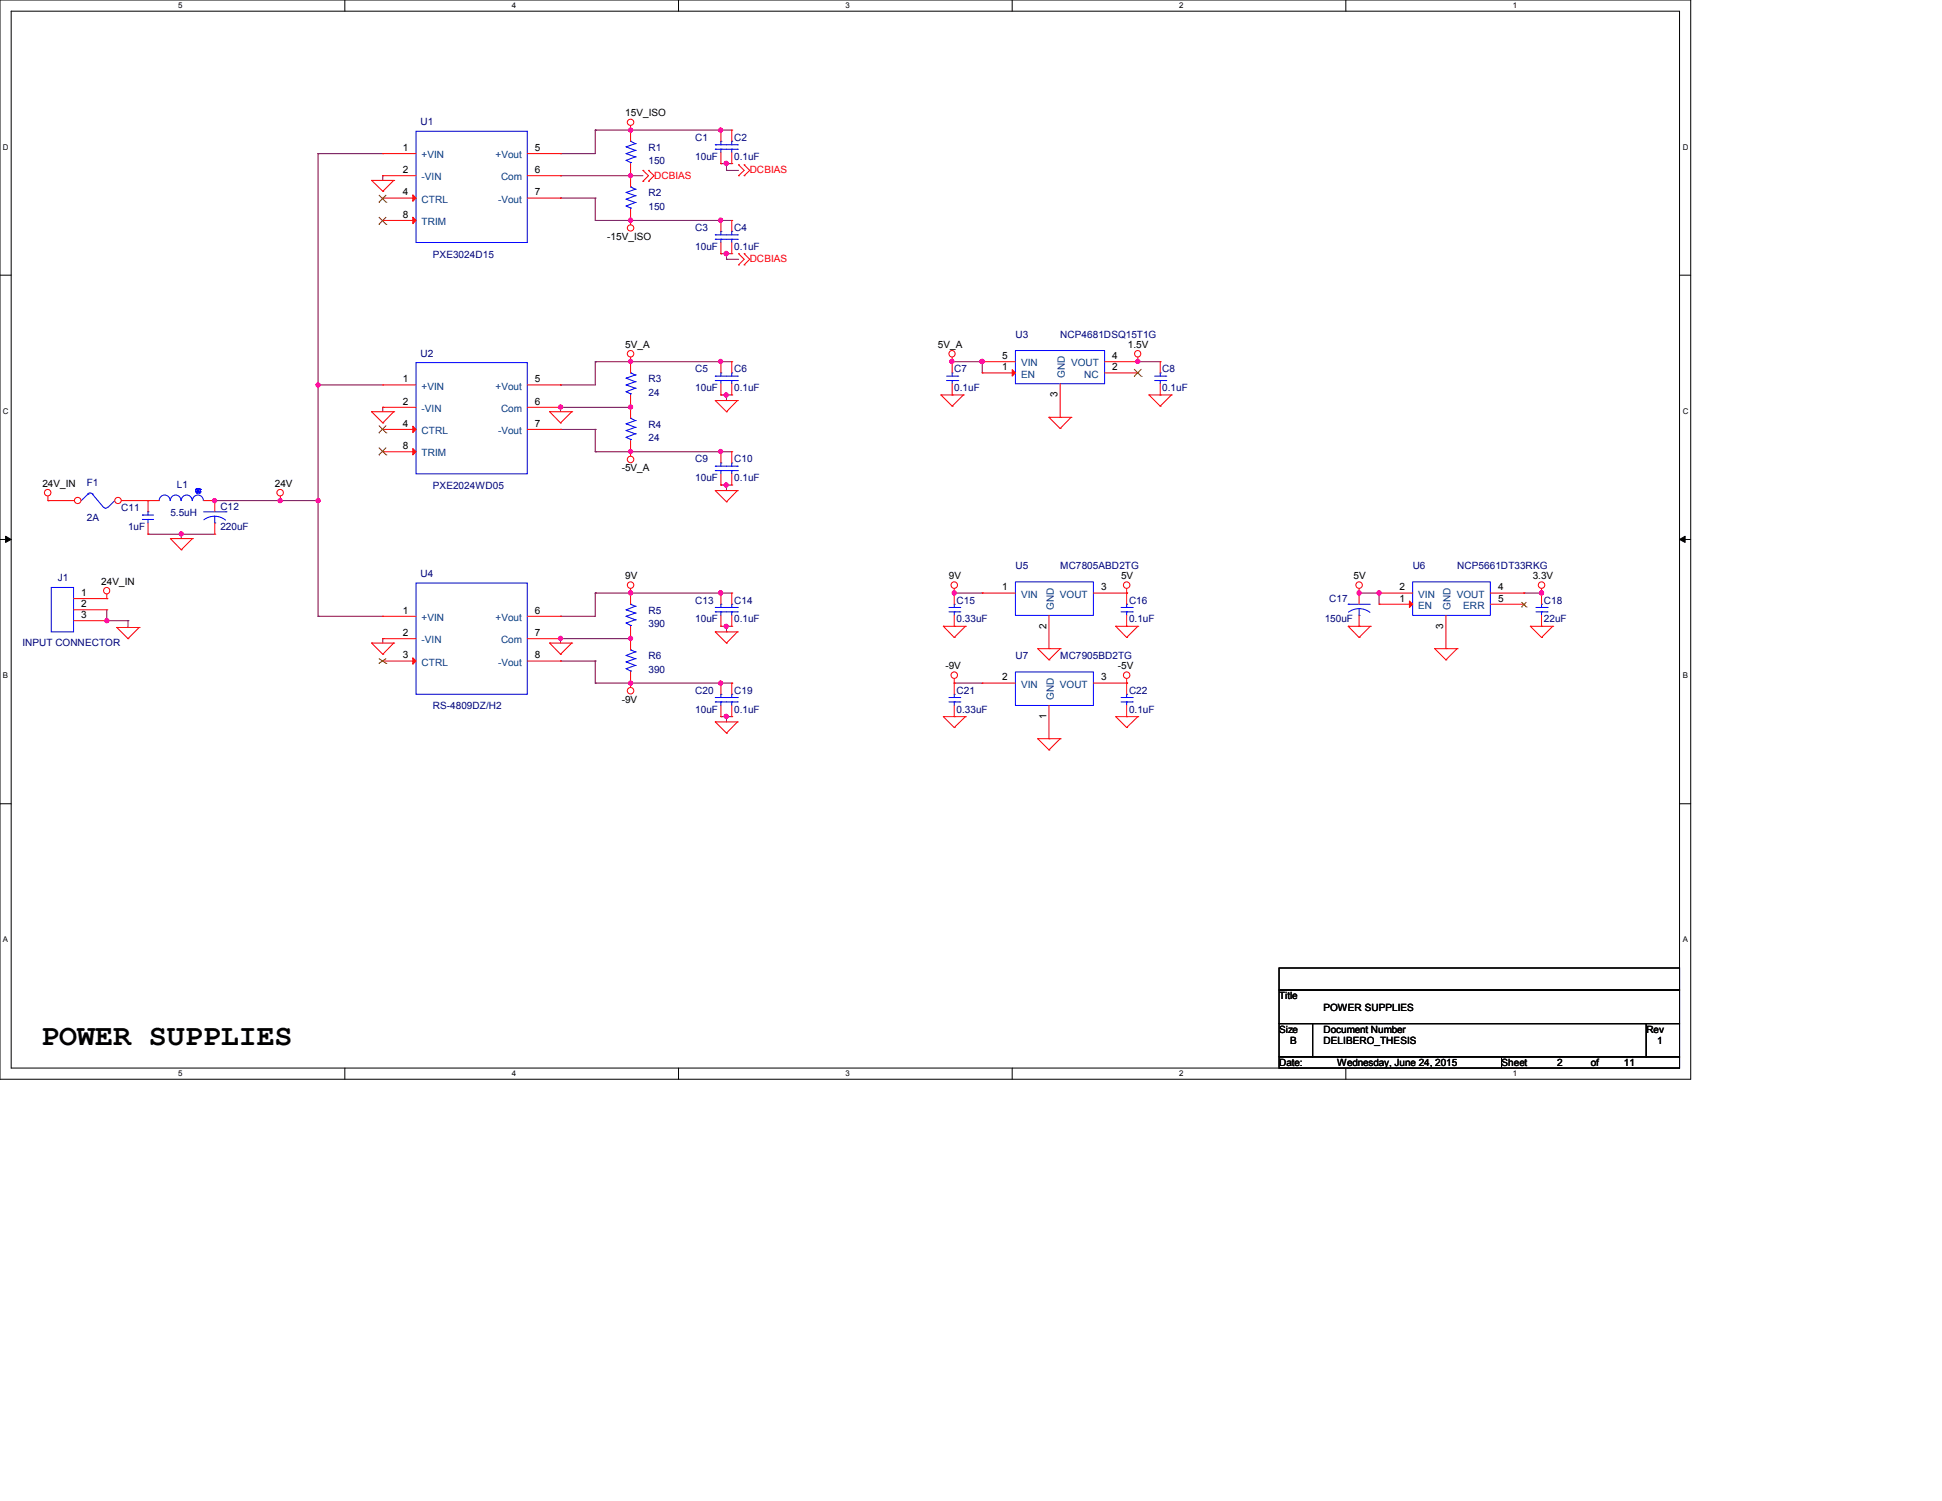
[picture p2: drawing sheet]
<svg xmlns="http://www.w3.org/2000/svg" width="279mm" height="216mm" viewBox="0 0 279 216" stroke-linecap="round" stroke-linejoin="round" font-family="sans-serif">
<path d="M0 0h243.2v155.2h-243.2zM1.6 1.6h240v152h-240z" fill="none" stroke="#000" stroke-width=".14"/>
<g fill="#fff">
<path d="M25.6 .2h.6v1.2h-.6z"/>
<path d="M25.6 153.8h.6v1.2h-.6z"/>
</g>
<path d="M49.6 0v1.6M49.6 153.6v1.6" fill="none" stroke="#000" stroke-width=".14"/>
<g fill="#fff">
<path d="M73.6 .2h.6v1.2h-.6z"/>
<path d="M73.6 153.8h.6v1.2h-.6z"/>
</g>
<path d="M97.6 0v1.6M97.6 153.6v1.6" fill="none" stroke="#000" stroke-width=".14"/>
<g fill="#fff">
<path d="M121.6 .2h.6v1.2h-.6z"/>
<path d="M121.6 153.8h.6v1.2h-.6z"/>
</g>
<path d="M145.6 0v1.6M145.6 153.6v1.6" fill="none" stroke="#000" stroke-width=".14"/>
<g fill="#fff">
<path d="M169.6 .2h.6v1.2h-.6z"/>
<path d="M169.6 153.8h.6v1.2h-.6z"/>
</g>
<path d="M193.6 0v1.6M193.6 153.6v1.6" fill="none" stroke="#000" stroke-width=".14"/>
<g fill="#fff">
<path d="M217.6 .2h.6v1.2h-.6z"/>
<path d="M217.6 153.8h.6v1.2h-.6z"/>
<path d="M.4 20.6h.8v1.2h-.8z"/>
<path d="M242.1 20.6h.7v1.2h-.7z"/>
<path d="M.4 58.5h.8v1.2h-.8z"/>
<path d="M242.1 58.5h.7v1.2h-.7z"/>
</g>
<path d="M0 39.6h1.6M241.6 39.6h1.6" fill="none" stroke="#000" stroke-width=".14"/>
<g fill="#fff">
<path d="M.4 96.6h.7v1.1h-.7z"/>
<path d="M242.1 96.6h.7v1.1h-.7z"/>
</g>
<path d="M0 77.6h1.6M241.6 77.6h1.6" fill="none" stroke="#000" stroke-width=".14"/>
<path d="M.8 77.1l.8 .5-.8 .4zM241.6 77.6l.8-.5v.9z" fill="#000" stroke="#000" stroke-width=".14"/>
<g fill="#fff">
<path d="M.4 134.6h.7v1.2h-.7z"/>
<path d="M242.1 134.6h.7v1.2h-.7z"/>
</g>
<path d="M0 115.6h1.6M241.6 115.6h1.6M184 139.2h57.6v3.2h-57.6zM184 142.4h57.6v4.8h-57.6zM184 147.2h4.8v4.8h-4.8zM184 152h32v1.6h-32zM188.8 147.2h48.1v4.8h-48.1zM216 152h25.6v1.6h-25.6zM236.9 147.2h4.7v4.8h-4.7z" fill="none" stroke="#000" stroke-width=".14"/>
<g fill="none" stroke="#800040" stroke-width=".14">
<path d="M85.6 18.7h.1M85.6 18.7v3.4h-5M85.6 18.7h19.7M90.7 18.7h.1M103.7 18.7h.1M45.8 22.1h.1M45.8 22.1v66.5M45.8 22.1h9.3M55.1 25.3h.1M55.1 25.3v.7M80.6 25.3h.1M80.6 22.1h.1"/>
<path d="M80.6 28.5h.1M80.6 25.3h11.9M80.6 28.5h5M85.6 31.7h.1M85.6 28.5h.1M85.6 28.5v3.2M85.6 31.7h19.7M90.7 25.1h.1M90.7 31.7h.1M90.7 25.3h.1M90.7 25.1v.2M103.7 23.5h.1"/>
<path d="M103.7 36.5h.1M103.7 31.7h.1M103.7 23.5h1.6M103.7 36.5h1.6M104.5 23.5h.1M104.5 36.5h.1M104.5 24.5h.1M104.5 37.3h.1M104.5 23.5v1M104.5 36.5v.8M104.5 24.5h1.8M104.5 37.3h1.8"/>
<path d="M45.8 55.4h.1M45.8 55.4h9.3M55.1 58.6h.1M55.1 58.6v.6M80.6 58.6h.1M80.6 55.4h.1M80.6 58.6v.6M85.6 52h.1M85.6 52h19.7M85.6 52v3.4h-5M90.7 58.4h.1M90.7 52h.1"/>
<path d="M90.7 58.4v.2h-10.1M103.7 52h.1M103.7 56.8h.1M103.7 56.8h1.6M104.5 56.8h.1M104.5 56.8v.8M137 52h.1M137 52h4.3M141.3 52h.1M141.3 52v1.6M163.7 52h.1M163.7 52h3.2"/>
<path d="M21.3 76.8h.1M21.3 76.8h9.6M26.1 76.8h.1M26.1 76.8v.7M30.9 72h.1M30.9 72h14.9M40.3 72h.1M45.8 72h.1M80.6 61.8h.1M80.6 61.8h5M85.6 65h.1M85.6 61.8h.1"/>
<path d="M85.6 61.8v3.2M85.6 65h19.7M90.7 65h.1M103.7 69.8h.1M103.7 65h.1M103.7 69.8h1.6M104.5 69.8h.1M104.5 69.8v.8M15.4 89.3h.1M15.4 87.7v1.6M15.4 89.3h3M18.4 89.3h.1"/>
<path d="M18.4 89.3v1M45.8 88.6h.1M45.8 88.6h9.3M55.1 91.9h.1M55.1 91.9v.6M80.6 91.9h.1M80.6 88.6h.1M80.6 95.1h.1M80.6 91.9v.6M80.6 95.1h5M85.6 85.3h.1M85.6 95.1h.1"/>
<path d="M85.6 98.3h.1M85.6 85.3v3.3h-5M85.6 95.1v3.2M85.6 85.3h19.7M85.6 98.3h19.7M90.7 85.3h.1M90.7 98.3h.1M90.7 91.7h.1M90.7 91.7v.2h-10.1M103.7 90.1h.1M103.7 85.3h.1M103.7 90.1h1.6"/>
<path d="M104.5 90.1h.1M104.5 90.9h.1M104.5 90.1v.8M105.3 98.3h.1M137.3 98.3h.1M137.3 85.3h4M137.3 98.3h4M141.3 85.3h.1M195.5 85.3h.1M195.5 85.3h2.9M198.4 85.3h.1M198.4 85.3v1.6"/>
<path d="M219.2 85.3h.1M219.2 85.3h2.6M103.7 103.1h.1M103.7 103.1h1.6M104.5 103.1h.1M104.5 103.1v.7"/>
</g>
<g fill="#f0f" stroke="#f0f" stroke-width=".14">
<circle cx="26.1" cy="76.8" r=".3"/>
<circle cx="40.3" cy="72" r=".3"/>
<circle cx="30.9" cy="72" r=".3"/>
<circle cx="103.7" cy="52" r=".3"/>
<circle cx="90.7" cy="58.5" r=".3"/>
<circle cx="80.6" cy="58.5" r=".3"/>
<circle cx="45.8" cy="72" r=".3"/>
<circle cx="90.7" cy="52" r=".3"/>
<circle cx="104.5" cy="56.8" r=".3"/>
<circle cx="104.5" cy="69.8" r=".3"/>
<circle cx="103.7" cy="64.9" r=".3"/>
<circle cx="90.7" cy="64.9" r=".3"/>
<circle cx="90.7" cy="85.3" r=".31"/>
<circle cx="103.7" cy="98.3" r=".3"/>
<circle cx="90.7" cy="98.3" r=".3"/>
<circle cx="90.7" cy="91.8" r=".3"/>
<circle cx="80.6" cy="91.8" r=".3"/>
<circle cx="104.5" cy="90.1" r=".3"/>
<circle cx="104.5" cy="103" r=".3"/>
<circle cx="137.3" cy="85.3" r=".31"/>
<circle cx="221.8" cy="85.3" r=".31"/>
<circle cx="198.4" cy="85.3" r=".31"/>
<circle cx="195.5" cy="85.3" r=".31"/>
<circle cx="103.7" cy="85.3" r=".31"/>
<circle cx="141.3" cy="52" r=".31"/>
<circle cx="163.7" cy="52" r=".3"/>
<circle cx="136.9" cy="52" r=".3"/>
<circle cx="45.8" cy="55.4" r=".3"/>
<circle cx="15.4" cy="89.3" r=".3"/>
<circle cx="103.7" cy="18.7" r=".3"/>
<circle cx="90.7" cy="25.3" r=".3"/>
<circle cx="90.7" cy="18.7" r=".3"/>
<circle cx="104.5" cy="23.5" r=".3"/>
<circle cx="104.5" cy="36.5" r=".31"/>
<circle cx="103.7" cy="31.7" r=".3"/>
<circle cx="90.7" cy="31.7" r=".3"/>
</g>
<g fill="none" stroke="#f00" stroke-width=".14">
<path d="M90.7 18.7h.1M90.7 18.1v.6M103.7 18.7h.1M103.7 18.7v1.6M105.3 18.7h.1M105.3 18.7v1.6M53.5 26h.1M53.5 26h3.1M53.5 26l1.6 1.5M55.1 27.5h.1M56.6 26h.1M56.6 26l-1.5 1.5"/>
<path d="M90.7 31.7h.1M90.7 31.7v.6M92.5 24.5h.1M92.5 26.1h.1M92.5 24.5l.8 .8-.8 .8M93.3 24.5h.1M93.3 26.1h.1M93.3 24.5l.8 .8-.8 .8M103.7 23.5h.1M103.7 21.9v1.6M105.3 23.5h.1M105.3 21.9v1.6"/>
<path d="M106.3 23.7h.1M106.3 25.3h.1M106.3 36.5h.1M106.3 38.1h.1M106.3 23.7l.8 .8-.8 .8M106.3 36.5l.8 .8-.8 .8M107.1 23.7h.1M107.1 25.3h.1M107.1 36.5h.1M107.1 38.1h.1M107.1 23.7l.8 .8-.8 .8M107.1 36.5l.8 .8-.8 .8"/>
<path d="M53.5 59.2h.1M53.5 59.2h3.1M53.5 59.2l1.6 1.6M56.6 59.2h.1M56.6 59.2l-1.5 1.6M79.1 59.2h.1M79.1 59.2h3.2M79.1 59.2l1.5 1.6M82.3 59.2h.1M82.3 59.2l-1.7 1.6M90.7 52h.1M90.7 58.6h.1"/>
<path d="M90.7 51.4v.6M90.7 58.6v1.6M102.9 57.6h.1M102.9 57.6h3.2M102.9 57.6l1.6 1.6M104.5 59.2h.1M106.1 57.6h.1M106.1 57.6l-1.6 1.6M135.4 56.8h.1M135.4 56.8h3.2M135.4 56.8l1.6 1.6M137 58.4h.1"/>
<path d="M137 52h.1M137 51.4v.6M138.6 56.8h.1M138.6 56.8l-1.6 1.6M163.7 52h.1M163.7 51.4v.6M165.3 56.8h.1M165.3 56.8h3.2M165.3 56.8l1.6 1.6M166.9 58.4h.1M168.5 56.8h.1M168.5 56.8l-1.6 1.6"/>
<path d="M6.9 72h.1M6.9 71.4v.6M21.3 76.8h.1M21.3 72h.1M21.3 72v1.6M21.3 75.2v1.6M21.3 72h1.6M24.5 77.5h.1M24.5 77.5h3.2M24.5 77.5l1.6 1.6M26.1 79.1h.1M27.7 77.5h.1"/>
<path d="M27.7 77.5l-1.6 1.6M29.3 72h1.6M30.9 72h.1M30.9 76.8h.1M30.9 72v1.6M30.9 75.2v1.6M40.3 72h.1M40.3 71.4v.6M55.1 60.8h.1M80.6 60.8h.1M90.7 65h.1M90.7 63.4v2.2"/>
<path d="M102.9 70.6h.1M102.9 70.6h3.2M102.9 70.6l1.6 1.6M104.5 72.2h.1M106.1 70.6h.1M106.1 70.6l-1.6 1.6M150.9 60h.1M150.9 60h3.2M150.9 60l1.6 1.6M152.5 61.6h.1M154.1 60h.1M154.1 60l-1.6 1.6"/>
<path d="M10.6 86.1h4.8M10.6 87.7h4.8M10.6 89.3h4.8M15.4 86.1h.1M15.4 87.7h.1M15.4 89.3h.1M15.4 85.5v.6M16.8 90.3h.1M16.8 90.3h3.2M16.8 90.3l1.6 1.6M18.4 91.9h.1M20 90.3h.1"/>
<path d="M20 90.3l-1.6 1.6M53.5 92.5h.1M53.5 92.5h3.1M53.5 92.5l1.6 1.6M55.1 94.1h.1M56.6 92.5h.1M56.6 92.5l-1.5 1.6M79.1 92.5h.1M79.1 92.5h3.2M79.1 92.5l1.5 1.6M80.6 94.1h.1M82.3 92.5h.1"/>
<path d="M82.3 92.5l-1.7 1.6M90.7 85.3h.1M90.7 98.3h.1M90.7 84.7v.6M90.7 98.3v.6M102.9 90.9h.1M102.9 90.9h3.2M102.9 90.9l1.6 1.6M103.7 98.3h.1M103.7 98.3v1.6M104.5 92.5h.1M105.3 98.3h.1"/>
<path d="M105.3 98.3v1.6M106.1 90.9h.1M106.1 90.9l-1.6 1.6M135.7 90.1h.1M135.7 90.1h3.2M135.7 90.1l1.6 1.6M137.3 91.7h.1M137.3 85.3h.1M137.3 98.3h.1M137.3 90.1h.1M137.3 84.7v2.2M137.3 88.5v1.6"/>
<path d="M137.3 97.6v2.3M138.9 90.1h.1M138.9 90.1l-1.6 1.6M141.3 85.3h.1M141.3 98.3h.1M141.3 85.3h4.8M141.3 98.3h4.8M149.3 93.3h.1M149.3 93.3h3.2M149.3 93.3l1.6 1.6M150.9 94.9h.1M150.9 93.3h.1"/>
<path d="M150.9 88.5v4.8M152.5 93.3h.1M152.5 93.3l-1.6 1.6M157.3 85.3h4.8M157.3 98.3h4.8M160.5 90.1h.1M160.5 90.1h3.2M160.5 90.1l1.6 1.6M162.1 98.3h.1M162.1 91.7h.1M162.1 85.3h.1M162.1 90.1h.1"/>
<path d="M162.1 84.7v2.2M162.1 88.5v1.6M162.1 97.6v.7M163.7 90.1h.1M163.7 90.1l-1.6 1.6M194 90.1h.1M194 90.1h3.1M194 90.1l1.5 1.6M195.5 91.7h.1M195.5 85.3h.1M195.5 90.1h.1M195.5 84.7v2.2"/>
<path d="M195.5 88.5v1.6M197.1 90.1h.1M197.1 90.1l-1.6 1.6M206.4 93.3h.1M206.4 93.3h3.2M206.4 93.3l1.6 1.6M208 94.9h.1M209.6 93.3h.1M209.6 93.3l-1.6 1.6M220.2 90.1h.1M220.2 90.1h3.2M220.2 90.1l1.6 1.6"/>
<path d="M221.8 91.7h.1M221.8 85.3h.1M221.8 90.1h.1M221.8 84.7v2.2M221.8 88.5v1.6M223.4 90.1h.1M223.4 90.1l-1.6 1.6M102.9 103.8h.1M102.9 103.8h3.2M102.9 103.8l1.6 1.7M103.7 103.1h.1M103.7 101.5v1.6"/>
<path d="M104.5 105.5h.1M105.3 103.1h.1M105.3 101.5v1.6M106.1 103.8h.1M106.1 103.8l-1.6 1.7M135.7 103.1h.1M135.7 103.1h3.2M135.7 103.1l1.6 1.5M137.3 104.6h.1M137.3 103.1h.1M137.3 101.5v1.6M138.9 103.1h.1"/>
<path d="M138.9 103.1l-1.6 1.5M149.3 106.3h.1M149.3 106.3h3.2M149.3 106.3l1.6 1.6M150.9 107.9h.1M150.9 106.3h.1M150.9 101.5v4.8M152.5 106.3h.1M152.5 106.3l-1.6 1.6M160.5 103.1h.1M160.5 103.1h3.2M160.5 103.1l1.6 1.5"/>
<path d="M162.1 104.6h.1M163.7 103.1h.1M163.7 103.1l-1.6 1.5"/>
<circle cx="90.7" cy="17.6" r=".46"/>
<circle cx="90.7" cy="32.8" r=".46"/>
<circle cx="90.7" cy="50.9" r=".47"/>
<circle cx="137" cy="50.9" r=".46"/>
<circle cx="163.7" cy="50.9" r=".46"/>
<circle cx="6.9" cy="70.9" r=".47"/>
<circle cx="40.3" cy="70.9" r=".47"/>
<circle cx="90.7" cy="66.1" r=".47"/>
<circle cx="15.3" cy="85" r=".46"/>
<circle cx="90.7" cy="84.2" r=".47"/>
<circle cx="90.7" cy="99.4" r=".47"/>
<circle cx="137.3" cy="84.2" r=".47"/>
<circle cx="137.3" cy="97.1" r=".47"/>
<circle cx="162.1" cy="84.2" r=".47"/>
<circle cx="162.1" cy="97.1" r=".47"/>
<circle cx="195.5" cy="84.2" r=".47"/>
<circle cx="221.8" cy="84.2" r=".47"/>
</g>
<g fill="none" stroke="#00f" stroke-width=".14">
<path d="M102.9 21.5h.1M102.9 20.8h.1M102.9 21.5h3.2M102.9 20.8h3.2M103.7 20.3h.1M103.7 21.5h.1M103.7 20.3v.5M103.7 21.5v.4M105.3 20.3h.1M105.3 21.5h.1M105.3 20.3v.5M105.3 21.5v.4"/>
<path d="M106.1 21.5h.1M106.1 20.8h.1M12.6 71a.48 .48 0 0 1 .7 .1M12.7 71.1h.1M12.7 71.1l-1 .9M13.3 71.1h.1M13.3 71.1l1.6 1.9M15.5 72.9a.3 .3 0 0 1-.6 .1M16.5 72h.1M16.5 72l-1 1M20.5 74.7h.1M20.5 74.1h.1"/>
<path d="M20.5 74.7h1.6M20.5 74.1h1.6M21.3 73.6h.1M21.3 74.7h.1M21.3 73.6v.5M21.3 74.7v.5M22.9 72a.78 .78 0 0 1 .8-.8 .78 .78 0 0 1 .8 .8M24.5 72a.76 .76 0 0 1 .8-.8 .76 .76 0 0 1 .7 .8M26.1 72a.78 .78 0 0 1 .8-.8 .78 .78 0 0 1 .7 .8M27.7 72a.78 .78 0 0 1 .8-.8 .78 .78 0 0 1 .8 .8M28.2 70.4h.1M28.2 70.7h.1"/>
<path d="M28.2 70.4l.6 .3M28.2 70.4v.3M28.2 70.7l.1 .2M28.3 70.3h.1M28.3 70.9h.1M28.3 70.3h.4M28.3 70.3l.4 .6M28.3 70.3l-.1 .1M28.3 70.9h.4M28.7 70.3h.1M28.7 70.9h.1M28.7 70.3l.1 .1"/>
<path d="M28.7 70.3l-.4 .6M28.8 70.7h.1M28.8 70.4h.1M28.8 70.7l-.1 .2M28.8 70.4v.3M28.8 70.4l-.6 .3M29.3 73.6h3.2M30.9 75.2h.1M30.9 74.3a2.55 2.55 0 0 1 1.5 .5M30.9 74.3a2.53 2.53 0 0 0-1.6 .5M30.9 74.3v.9M32.5 73.6h.1"/>
<path d="M90.1 62.9h.1M90.1 61.9h.1M90.1 61h.1M90.1 62.9l.6 .3M90.1 61.9l1.3 .5M90.1 61l1.3 .5M90.7 60.2h.1M90.7 63.2h.1M90.7 60.2l.7 .3M90.7 63.2v.2M91.4 62.4h.1M91.4 61.5h.1"/>
<path d="M91.4 60.5h.1M91.4 62.4l-1.3 .5M91.4 61.5l-1.3 .4M91.4 60.5l-1.3 .5M7.4 84.5h3.2v6.4h-3.2zM103.7 99.9h.1M103.7 99.9v.4M105.3 99.9h.1M105.3 99.9v.4M136.5 88h1.6M136.5 87.4h1.6M137.3 86.9h.1"/>
<path d="M137.3 88h.1M137.3 99.9h.1M137.3 86.9v.5M137.3 88v.5M137.3 99.9v.4M138.1 88h.1M138.1 87.4h.1M146.1 83.7h11.2v4.8h-11.2zM146.1 96.6h11.2v4.9h-11.2zM161.3 88h1.6M161.3 87.4h1.6M162.1 86.9h.1"/>
<path d="M162.1 88h.1M162.1 86.9v.5M162.1 88v.5M162.9 88h.1M162.9 87.4h.1M194 86.9h.1M194 86.9h3.1M195.5 88.5h.1M195.5 87.5a2.53 2.53 0 0 0-1.5 .6M195.5 87.5a2.53 2.53 0 0 1 1.6 .6M195.5 87.5v1M221 88h1.6"/>
<path d="M221 87.4h1.6M221.8 86.9h.1M221.8 88h.1M221.8 86.9v.5M221.8 88v.5M222.6 88h.1M222.6 87.4h.1M102.9 101h.1M102.9 100.3h.1M102.9 101h3.2M102.9 100.3h3.2M103.7 101h.1"/>
<path d="M103.7 101v.5M105.3 101h.1M105.3 101v.5M106.1 101h.1M106.1 100.3h.1M136.5 101h1.6M136.5 100.3h1.6M137.3 101h.1M137.3 101v.5M138.1 101h.1M138.1 100.3h.1"/>
</g>
<circle cx="11.2" cy="72" r=".46" fill="#fff" stroke="#f00" stroke-width=".14"/>
<path d="M6.9 72h.1M6.9 72h3.8" fill="none" stroke="#f00" stroke-width=".14"/>
<circle cx="17" cy="72" r=".46" fill="#fff" stroke="#f00" stroke-width=".14"/>
<g fill="none" stroke="#f00" stroke-width=".14">
<path d="M90.7 18.7h.1M90.7 18.7v1.6M55.1 22.1h.1M55.1 28.5h.1M55.1 25.3h.1M55.1 31.7h.1M55.1 22.1h4.8M55.1 28.5h4.8M55.1 25.3h4.8M55.1 31.7h4.8M75.9 22.1h4.7M75.9 28.5h4.7"/>
<path d="M75.9 25.3h4.7M80.6 28.5h.1M80.6 25.3h.1M80.6 22.1h.1M90.7 25.3h.1M90.7 31.7h.1M90.7 25.1h.1M90.7 23.5v1.6M90.7 25.3v1.6M90.7 30.1v1.6M103.7 36.5h.1M103.7 31.7h.1"/>
<path d="M103.7 31.7v1.6M103.7 34.9v1.6M105.3 36.5h.1M105.3 31.7h.1M105.3 31.7v1.6M105.3 34.9v1.6M55.1 55.4h.1M55.1 58.6h.1M55.1 55.4h4.8M55.1 58.6h4.8M75.9 55.4h4.7M75.9 58.6h4.7"/>
<path d="M80.6 58.6h.1M80.6 55.4h.1M90.7 52h.1M90.7 58.4h.1M90.7 52v1.6M90.7 56.8v1.6M103.7 56.8h.1M103.7 52h.1M103.7 52v1.6M103.7 55.2v1.6M105.3 56.8h.1M105.3 52h.1"/>
<path d="M105.3 52v1.6M105.3 55.2v1.6M137 56.8h.1M137 52h.1M137 52v1.6M137 55.2v1.6M141.3 52h.1M141.3 53.6h.1M141.3 52h4.8M141.3 53.6h4.8M152.5 55.2v4.8M158.9 52h4.8"/>
<path d="M158.9 53.6h4.8M163.7 52h.1M163.7 53.6h.1M166.9 56.8h.1M166.9 52h.1M166.9 52v1.6M166.9 55.2v1.6M17.5 72h3.8M21.3 72h.1M55.1 61.8h.1M55.1 65h.1M55.1 61.8h4.8"/>
<path d="M55.1 65h4.8M75.9 61.8h4.7M80.6 61.8h.1M103.7 69.8h.1M103.7 65h.1M103.7 65v1.6M103.7 68.2v1.6M105.3 69.8h.1M105.3 65h.1M105.3 65v1.6M105.3 68.2v1.6M152.5 60h.1"/>
<path d="M55.1 88.6h.1M55.1 95.1h.1M55.1 91.9h.1M55.1 88.6h4.8M55.1 95.1h4.8M55.1 91.9h4.8M75.9 88.6h4.7M75.9 95.1h4.7M75.9 91.9h4.7M80.6 95.1h.1M80.6 91.9h.1M80.6 88.6h.1"/>
<path d="M90.7 85.3h.1M90.7 91.7h.1M90.7 91.9h.1M90.7 98.3h.1M90.7 85.3v1.6M90.7 90.1v1.6M90.7 91.9v1.6M90.7 96.6v1.7M103.7 90.1h.1M103.7 85.3h.1M103.7 85.3v1.6M103.7 88.5v1.6"/>
<path d="M105.3 90.1h.1M105.3 85.3h.1M105.3 85.3v1.6M105.3 88.5v1.6M162.1 98.3h.1M162.1 98.3v1.6M198.4 85.3h.1M198.4 86.9h.1M198.4 85.3h4.8M198.4 86.9h4.8M208 93.3h.1M208 88.5v4.8"/>
<path d="M214.4 85.3h4.8M214.4 86.9h4.8M219.2 85.3h.1M219.2 86.9h.1M162.1 103.1h.1M162.1 101.5v1.6"/>
</g>
<g fill="none" stroke="#00f" stroke-width=".14">
<path d="M59.9 18.9h16v16h-16zM90.1 29.6h.1M90.1 28.7h.1M90.1 27.7h.1M90.1 23.1h.1M90.1 22.1h.1M90.1 21.1h.1M90.1 29.6l.6 .3M90.1 28.7l1.3 .4M90.1 27.7l1.3 .5M90.1 23.1l.6 .3M90.1 22.1l1.3 .5"/>
<path d="M90.1 21.1l1.3 .5M90.7 26.9h.1M90.7 29.9h.1M90.7 20.3h.1M90.7 23.4h.1M90.7 23.4v.1M90.7 29.9v.2M90.7 26.9l.7 .3M90.7 20.3l.7 .4M91.4 29.1h.1M91.4 28.2h.1M91.4 27.2h.1"/>
<path d="M91.4 22.6h.1M91.4 21.6h.1M91.4 20.7h.1M91.4 29.1l-1.3 .5M91.4 28.2l-1.3 .5M91.4 27.2l-1.3 .5M91.4 22.6l-1.3 .5M91.4 21.6l-1.3 .5M91.4 20.7l-1.3 .4M102.9 34.4h.1M102.9 33.8h.1M102.9 34.4h3.2"/>
<path d="M102.9 33.8h3.2M103.7 33.3h.1M103.7 34.4h.1M103.7 33.3v.5M103.7 34.4v.5M105.3 33.3h.1M105.3 34.4h.1M105.3 33.3v.5M105.3 34.4v.5M106.1 34.4h.1M106.1 33.8h.1M59.9 52.2h16v16h-16z"/>
<path d="M90.1 56.3h.1M90.1 55.4h.1M90.1 54.4h.1M90.1 56.3l.6 .3M90.1 55.4l1.3 .4M90.1 54.4l1.3 .5M90.7 53.6h.1M90.7 56.6h.1M90.7 56.6v.2M90.7 53.6l.7 .3M91.4 55.8h.1M91.4 54.9h.1"/>
<path d="M91.4 53.9h.1M91.4 55.8l-1.3 .5M91.4 54.9l-1.3 .5M91.4 53.9l-1.3 .5M102.9 54.7h.1M102.9 54.1h.1M102.9 54.7h3.2M102.9 54.1h3.2M103.7 53.6h.1M103.7 54.7h.1M103.7 53.6v.5M103.7 54.7v.5"/>
<path d="M105.3 53.6h.1M105.3 54.7h.1M105.3 53.6v.5M105.3 54.7v.5M106.1 54.7h.1M106.1 54.1h.1M136.2 54.7h1.6M136.2 54.1h1.6M137 53.6h.1M137 54.7h.1M137 53.6v.5M137 54.7v.5"/>
<path d="M137.8 54.7h.1M137.8 54.1h.1M146.1 50.4h12.8v4.8h-12.8zM166.1 54.7h1.6M166.1 54.1h1.6M166.9 53.6h.1M166.9 54.7h.1M166.9 53.6v.5M166.9 54.7v.5M167.7 54.7h.1M167.7 54.1h.1M102.9 67.7h.1"/>
<path d="M102.9 67.1h.1M102.9 67.7h3.2M102.9 67.1h3.2M103.7 66.6h.1M103.7 67.7h.1M103.7 66.6v.5M103.7 67.7v.5M105.3 66.6h.1M105.3 67.7h.1M105.3 66.6v.5M105.3 67.7v.5M106.1 67.7h.1"/>
<path d="M106.1 67.1h.1M59.9 83.9h16v16h-16zM90.1 89.6h.1M90.1 88.6h.1M90.1 87.7h.1M90.1 96.2h.1M90.1 95.2h.1M90.1 94.3h.1M90.1 89.6l.6 .4M90.1 88.6l1.3 .6M90.1 87.7l1.3 .5M90.1 96.2l.6 .3"/>
<path d="M90.1 95.2l1.3 .5M90.1 94.3l1.3 .4M90.7 86.9h.1M90.7 90h.1M90.7 93.5h.1M90.7 96.5h.1M90.7 86.9l.7 .3M90.7 90v.1M90.7 96.5v.1M90.7 93.5l.7 .3M91.4 89.2h.1M91.4 88.2h.1"/>
<path d="M91.4 87.2h.1M91.4 95.7h.1M91.4 94.7h.1M91.4 93.8h.1M91.4 89.2l-1.3 .4M91.4 88.2l-1.3 .4M91.4 87.2l-1.3 .5M91.4 95.7l-1.3 .5M91.4 94.7l-1.3 .5M91.4 93.8l-1.3 .5M102.9 88h.1M102.9 87.4h.1"/>
<path d="M102.9 88h3.2M102.9 87.4h3.2M103.7 86.9h.1M103.7 88h.1M103.7 86.9v.5M103.7 88v.5M105.3 86.9h.1M105.3 88h.1M105.3 86.9v.5M105.3 88v.5M106.1 88h.1M106.1 87.4h.1"/>
<path d="M162.1 99.9h.1M162.1 99.9v.4M203.2 83.7h11.2v4.8h-11.2zM161.3 101h1.6M161.3 100.3h1.6M162.1 101h.1M162.1 101v.5M162.9 101h.1M162.9 100.3h.1"/>
</g>
<g fill="#f00" stroke="#f00" stroke-width=".14">
<path d="M59.4 94.6l.5 .5-.5 .4z"/>
<path d="M145.6 53.2l.5 .4-.5 .5z"/>
<path d="M59.4 61.3l.5 .5-.5 .4z"/>
<path d="M59.4 64.5l.5 .5-.5 .4z"/>
<path d="M59.4 28l.5 .5-.5 .5z"/>
<path d="M59.4 31.2l.5 .5-.5 .5z"/>
<path d="M202.8 86.4l.4 .5-.4 .5z"/>
</g>
<g fill="none" stroke="#804000" stroke-width=".14">
<path d="M54.5 29.1h.1M54.5 32.3h.1M54.5 28l1.1 1.1M54.5 31.2l1.1 1.1M55.6 29.1h.1M55.6 32.3h.1M55.6 28l-1.1 1.1M55.6 31.2l-1.1 1.1M163.2 54.2h.1M163.2 53.1l1 1.1M164.2 54.2h.1M164.2 53.1l-1 1.1"/>
<path d="M54.5 62.3h.1M54.5 65.4h.1M54.5 61.2l1.1 1.1M54.5 64.4l1.1 1M55.6 62.3h.1M55.6 65.4h.1M55.6 61.2l-1.1 1.1M55.6 64.4l-1.1 1M54.5 95.4h.1M54.5 94.7l1.1 .7M55.6 95.4h.1M55.6 94.7l-1.1 .7"/>
<path d="M218.9 87.3h.1M218.9 86.6l.7 .7M219.6 87.3h.1M219.6 86.6l-.7 .7"/>
</g>
<g fill="#f0f" stroke="#f0f" stroke-width=".14">
<circle cx="26.1" cy="76.8" r=".3"/>
<circle cx="40.3" cy="72" r=".3"/>
<circle cx="30.9" cy="72" r=".3"/>
<circle cx="103.7" cy="52" r=".3"/>
<circle cx="90.7" cy="58.5" r=".3"/>
<circle cx="80.6" cy="58.5" r=".3"/>
<circle cx="45.8" cy="72" r=".3"/>
<circle cx="90.7" cy="52" r=".3"/>
<circle cx="104.5" cy="56.8" r=".3"/>
<circle cx="104.5" cy="69.8" r=".3"/>
<circle cx="103.7" cy="64.9" r=".3"/>
<circle cx="90.7" cy="64.9" r=".3"/>
<circle cx="90.7" cy="85.3" r=".31"/>
<circle cx="103.7" cy="98.3" r=".3"/>
<circle cx="90.7" cy="98.3" r=".3"/>
<circle cx="90.7" cy="91.8" r=".3"/>
<circle cx="80.6" cy="91.8" r=".3"/>
<circle cx="104.5" cy="90.1" r=".3"/>
<circle cx="104.5" cy="103" r=".3"/>
<circle cx="137.3" cy="85.3" r=".31"/>
<circle cx="221.8" cy="85.3" r=".31"/>
<circle cx="198.4" cy="85.3" r=".31"/>
<circle cx="195.5" cy="85.3" r=".31"/>
<circle cx="103.7" cy="85.3" r=".31"/>
<circle cx="141.3" cy="52" r=".31"/>
<circle cx="163.7" cy="52" r=".3"/>
<circle cx="136.9" cy="52" r=".3"/>
<circle cx="45.8" cy="55.4" r=".3"/>
<circle cx="15.4" cy="89.3" r=".3"/>
<circle cx="103.7" cy="18.7" r=".3"/>
<circle cx="90.7" cy="25.3" r=".3"/>
<circle cx="90.7" cy="18.7" r=".3"/>
<circle cx="104.5" cy="23.5" r=".3"/>
<circle cx="104.5" cy="36.5" r=".31"/>
<circle cx="103.7" cy="31.7" r=".3"/>
<circle cx="90.7" cy="31.7" r=".3"/>
</g>
<text font-size="4.3" x="5.9" y="150.3">POWER SUPPLIES</text>
<g font-size="1.4" fill="#000080">
<text x="60.5" y="18">U1</text>
<text x="93.3" y="21.7">R1</text>
<text x="93.3" y="23.6">150</text>
<text x="100" y="20.2">C1</text>
<text x="100" y="23">10uF</text>
<text x="105.6" y="20.2">C2</text>
<text x="105.6" y="23">0.1uF</text>
<text x="93.3" y="28.2">R2</text>
<text x="93.3" y="30.2">150</text>
<text x="100" y="33.2">C3</text>
<text x="100" y="35.9">10uF</text>
<text x="105.6" y="33.2">C4</text>
<text x="105.6" y="35.9">0.1uF</text>
<text x="62.3" y="37">PXE3024D15</text>
<text x="60.5" y="51.3">U2</text>
<text x="100" y="53.5">C5</text>
<text x="105.6" y="53.5">C6</text>
<text x="137.3" y="53.5">C7</text>
<text x="146.1" y="48.6">U3</text>
<text x="152.5" y="48.6">NCP4681DSQ15T1G</text>
<text x="167.2" y="53.5">C8</text>
<text x="93.3" y="55">R3</text>
<text x="93.3" y="56.9">24</text>
<text x="100" y="56.3">10uF</text>
<text x="105.6" y="56.3">0.1uF</text>
<text x="137.3" y="56.3">0.1uF</text>
<text x="167.2" y="56.3">0.1uF</text>
<text x="93.3" y="61.5">R4</text>
<text x="93.3" y="63.5">24</text>
<text x="12.5" y="69.8">F1</text>
<text x="25.4" y="70.2">L1</text>
<text x="62.3" y="70.3">PXE2024WD05</text>
<text x="100" y="66.5">C9</text>
<text x="100" y="69.2">10uF</text>
<text x="105.6" y="66.5">C10</text>
<text x="105.6" y="69.2">0.1uF</text>
<text x="12.5" y="75">2A</text>
<text x="17.4" y="73.5">C11</text>
<text x="18.4" y="76.2">1uF</text>
<text x="24.5" y="74.2">5.5uH</text>
<text x="31.7" y="73.4">C12</text>
<text x="31.7" y="76.2">220uF</text>
<text x="8.3" y="83.6">J1</text>
<text x="60.5" y="83">U4</text>
<text x="146.1" y="81.9">U5</text>
<text x="152.5" y="81.9">MC7805ABD2TG</text>
<text x="203.2" y="81.9">U6</text>
<text x="209.6" y="81.9">NCP5661DT33RKG</text>
<text x="93.3" y="88.3">R5</text>
<text x="100" y="86.8">C13</text>
<text x="100" y="89.5">10uF</text>
<text x="105.6" y="86.8">C14</text>
<text x="105.6" y="89.5">0.1uF</text>
<text x="137.6" y="86.8">C15</text>
<text x="137.6" y="89.5">0.33uF</text>
<text x="162.4" y="86.8">C16</text>
<text x="162.4" y="89.5">0.1uF</text>
<text x="190.6" y="89.5">150uF</text>
<text x="191.2" y="86.7">C17</text>
<text x="222.1" y="86.8">C18</text>
<text x="222.1" y="89.5">22uF</text>
<text x="3.2" y="92.9">INPUT CONNECTOR</text>
<text x="93.3" y="90.2">390</text>
<text x="93.3" y="94.8">R6</text>
<text x="146.1" y="94.8">U7</text>
<text x="152.5" y="94.8">MC7905BD2TG</text>
<text x="93.3" y="96.7">390</text>
<text x="100" y="99.8">C20</text>
<text x="105.6" y="99.8">C19</text>
<text x="137.6" y="99.8">C21</text>
<text x="162.4" y="99.8">C22</text>
<text x="62.3" y="102">RS-4809DZ/H2</text>
<text x="100" y="102.5">10uF</text>
<text x="105.6" y="102.5">0.1uF</text>
<text x="137.6" y="102.5">0.33uF</text>
<text x="162.4" y="102.5">0.1uF</text>
</g>
<g font-size="1.4">
<text x="90" y="16.7">15V_ISO</text>
<text x="58" y="21.7">1</text>
<text x="77" y="21.7">5</text>
<text x="58" y="28.1">4</text>
<text x="58" y="24.9">2</text>
<text x="77" y="28.1">7</text>
<text x="77" y="24.9">6</text>
<text x="58" y="31.3">8</text>
<text x="87.4" y="34.5">-15V_ISO</text>
<text x="90" y="50">5V_A</text>
<text x="134.9" y="50">5V_A</text>
<text x="144.2" y="51.6">5</text>
<text x="144.2" y="53.3">1</text>
<text x="160" y="51.6">4</text>
<text x="160" y="53.3">2</text>
<text x="162.3" y="50">1.5V</text>
<text x="58" y="55">1</text>
<text x="58" y="58.2">2</text>
<text x="77" y="58.2">6</text>
<text x="77" y="55">5</text>
<text x="152.2" y="57.1" transform="rotate(-90 152.2 57.1)">3</text>
<text x="58" y="61.4">4</text>
<text x="58" y="64.6">8</text>
<text x="77" y="61.4">7</text>
<text x="6.1" y="70">24V_IN</text>
<text x="39.5" y="70">24V</text>
<text x="89.5" y="67.8">-5V_A</text>
<text x="90" y="83.3">9V</text>
<text x="136.5" y="83.3">9V</text>
<text x="161.3" y="83.3">5V</text>
<text x="194.7" y="83.3">5V</text>
<text x="220.5" y="83.3">3.3V</text>
<text x="11.7" y="85.7">1</text>
<text x="11.7" y="87.3">2</text>
<text x="11.7" y="88.9">3</text>
<text x="14.6" y="84.1">24V_IN</text>
<text x="58" y="88.3">1</text>
<text x="77" y="88.3">6</text>
<text x="144.2" y="84.9">1</text>
<text x="158.4" y="84.9">3</text>
<text x="201.3" y="84.9">2</text>
<text x="201.3" y="86.5">1</text>
<text x="215.5" y="84.9">4</text>
<text x="215.5" y="86.5">5</text>
<text x="58" y="94.7">3</text>
<text x="58" y="91.5">2</text>
<text x="77" y="94.7">8</text>
<text x="77" y="91.5">7</text>
<text x="150.5" y="90.4" transform="rotate(-90 150.5 90.4)">2</text>
<text x="207.7" y="90.4" transform="rotate(-90 207.7 90.4)">3</text>
<text x="89.5" y="101">-9V</text>
<text x="136" y="96.3">-9V</text>
<text x="144.2" y="97.9">2</text>
<text x="158.4" y="97.9">3</text>
<text x="160.8" y="96.3">-5V</text>
<text x="150.5" y="103.4" transform="rotate(-90 150.5 103.4)">1</text>
<text x="184" y="143.8">Title</text>
<text x="184" y="148.6">Size</text>
<text x="190.4" y="148.6">Document Number</text>
<text x="190.4" y="145.4">POWER SUPPLIES</text>
<text x="236.9" y="148.6">Rev</text>
<text x="184" y="153.4">Date:</text>
<text x="185.6" y="150.2">B</text>
<text x="190.4" y="150.2">DELIBERO_THESIS</text>
<text x="192.4" y="153.4">Wednesday, June 24, 2015</text>
<text x="216" y="153.4">Sheet</text>
<text x="224" y="153.4">2</text>
<text x="228.9" y="153.4">of</text>
<text x="233.6" y="153.4">11</text>
<text x="238.4" y="150.2">1</text>
</g>
<g font-size="1.4" fill="#004080">
<text x="60.7" y="22.8">+VIN</text>
<text x="71.3" y="22.8">+Vout</text>
<text x="60.7" y="29.2">CTRL</text>
<text x="60.7" y="25.9">-VIN</text>
<text x="71.7" y="29.2">-Vout</text>
<text x="72.1" y="25.9">Com</text>
<text x="60.7" y="32.4">TRIM</text>
<text x="146.9" y="52.7">VIN</text>
<text x="154.1" y="52.7">VOUT</text>
<text x="60.7" y="56">+VIN</text>
<text x="60.7" y="59.3">-VIN</text>
<text x="71.3" y="56">+Vout</text>
<text x="72.1" y="59.3">Com</text>
<text x="146.9" y="54.3">EN</text>
<text x="153.2" y="54.4" transform="rotate(-90 153.2 54.4)">GND</text>
<text x="156" y="54.3">NC</text>
<text x="60.7" y="62.4">CTRL</text>
<text x="60.7" y="65.7">TRIM</text>
<text x="71.7" y="62.4">-Vout</text>
<text x="60.7" y="89.3">+VIN</text>
<text x="71.3" y="89.3">+Vout</text>
<text x="146.9" y="86">VIN</text>
<text x="151.6" y="87.7" transform="rotate(-90 151.6 87.7)">GND</text>
<text x="152.5" y="86">VOUT</text>
<text x="204.1" y="86">VIN</text>
<text x="204.1" y="87.6">EN</text>
<text x="208.7" y="87.7" transform="rotate(-90 208.7 87.7)">GND</text>
<text x="209.6" y="86">VOUT</text>
<text x="210.5" y="87.6">ERR</text>
<text x="60.7" y="95.8">CTRL</text>
<text x="60.7" y="92.5">-VIN</text>
<text x="71.7" y="95.8">-Vout</text>
<text x="72.1" y="92.5">Com</text>
<text x="146.9" y="98.9">VIN</text>
<text x="151.6" y="100.7" transform="rotate(-90 151.6 100.7)">GND</text>
<text x="152.5" y="98.9">VOUT</text>
</g>
<g font-size="1.4" fill="#f00">
<text x="94.1" y="25.7">DCBIAS</text>
<text x="107.9" y="24.9">DCBIAS</text>
<text x="107.9" y="37.7">DCBIAS</text>
</g>
<g font-size="1.1">
<text x="25.6" y="1.2">5</text>
<text x="73.6" y="1.2">4</text>
<text x="121.6" y="1.2">3</text>
<text x="169.7" y="1.2">2</text>
<text x="217.7" y="1.2">1</text>
<text x=".4" y="21.6">D</text>
<text x="242.1" y="21.6">D</text>
<text x=".4" y="59.5">C</text>
<text x="242.1" y="59.5">C</text>
<text x=".4" y="97.5">B</text>
<text x="242.1" y="97.5">B</text>
<text x=".4" y="135.6">A</text>
<text x="242.1" y="135.6">A</text>
<text x="25.6" y="154.8">5</text>
<text x="73.6" y="154.8">4</text>
<text x="121.6" y="154.8">3</text>
<text x="169.7" y="154.8">2</text>
<text x="217.7" y="154.8">1</text>
</g>
</svg>
